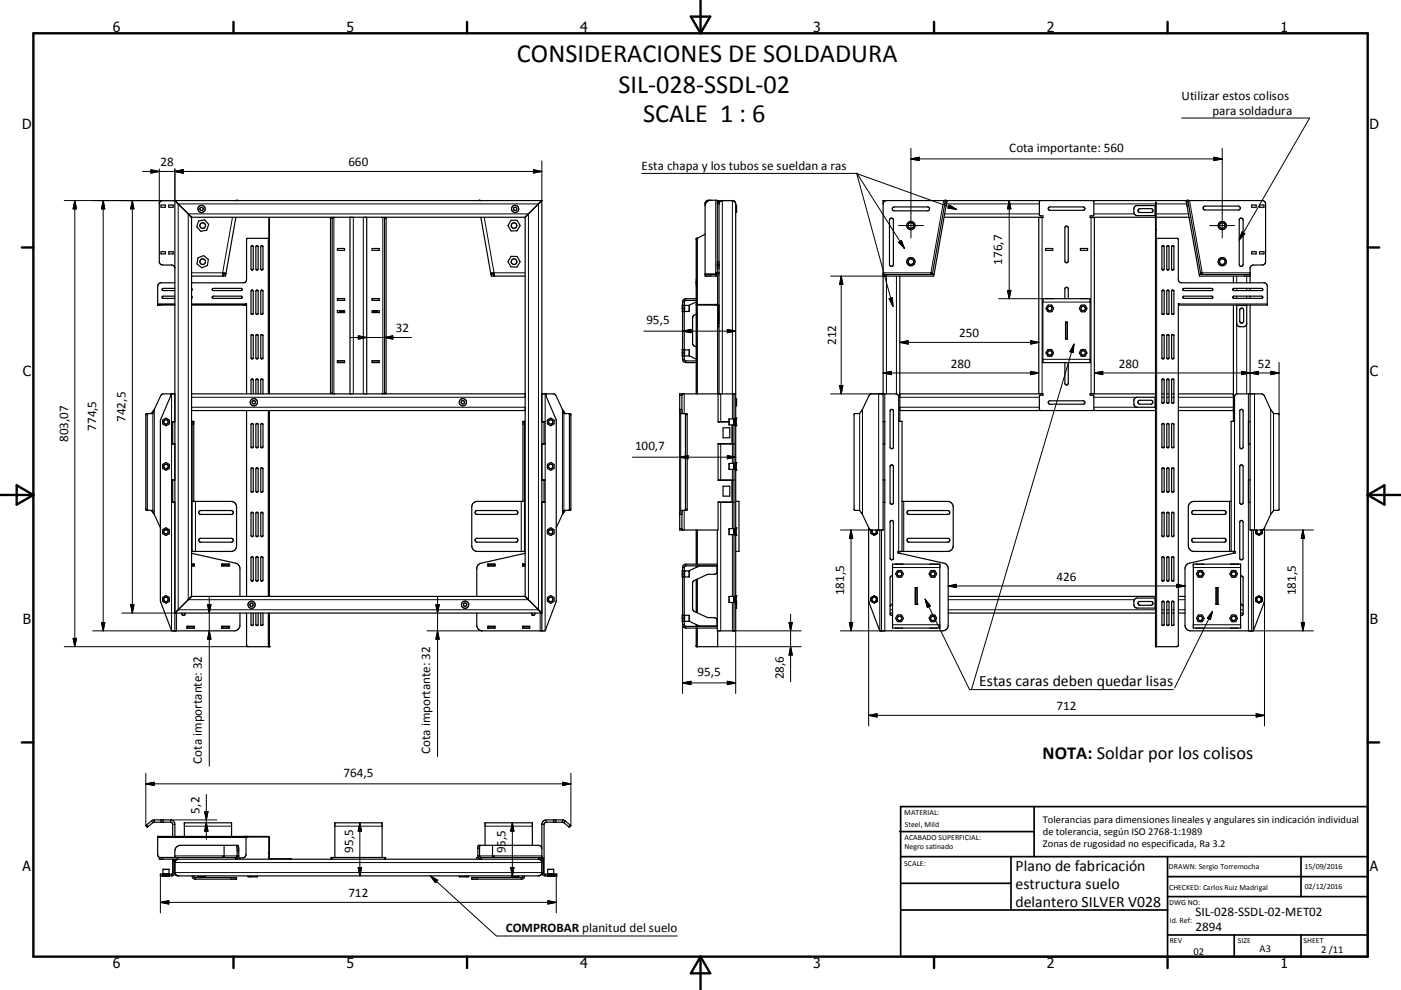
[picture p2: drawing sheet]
<svg xmlns="http://www.w3.org/2000/svg" width="420mm" height="297mm" viewBox="0 0 420 297" stroke-linecap="round" stroke-linejoin="round" font-family="sans-serif">
<g fill="none" stroke="#000" stroke-width=".36">
<path d="M48.3 61.5h1.3v.7h-1.3zM48.3 75.5h1.3v.7h-1.3zM50.6 61.5h1.3v.7h-1.3zM50.6 75.5h1.3v.7h-1.3zM57.4 65.2l-5-5v129.1M57.4 65.2v113.7M57.4 65.2h100M59.3 77.4l1.7-.7 1.5 1.1-.3 1.9-1.7 .6-1.4-1.1zM59.5 66.3l1.8-.4 1.3 1.4-.6 1.7-1.8 .4-1.2-1.4zM70.7 65.2l-3 16.8M70.8 60.2h-.1M71.1 60.1l-.2 .1"/>
<path d="M71.1 60.1l.5 .1M71.1 60.1h.1M75.4 73.8l.3-.1 .2 .3v6.7a.33 .33 0 0 1-.3 .3 .33 .33 0 0 1-.3-.3zM76.8 73.8l.4-.1 .2 .3v6.7a.34 .34 0 0 1-.3 .3 .34 .34 0 0 1-.4-.3zM78.3 73.8l.3-.1 .2 .3v6.7a.33 .33 0 0 1-.3 .3 .33 .33 0 0 1-.3-.3zM80.6 65.2v53M80.6 71.5h-6.3l-.4 .2v12.2l-.2 .6-.3 .3h-16M80.8 65.2v53M99.6 65.3v52.8M100.4 65.2l-1.3 .1v52.8l1.3 .1M101.2 74.6h2.1v.5h-2.1zM104.9 65.2v53"/>
<path d="M109.9 65.2v53M111.6 74.6h2.1v.5h-2.1zM114.5 65.2l1.3 .1v52.8l-1.3 .1M115.3 65.3v52.8M143.8 60.1l-.5 .1M143.8 60.1h.1M143.9 60.1v.1M144.1 60.2h.1M144.2 65.2l2.9 16.8M153.2 66.1h1.8l.9 1.6-.9 1.5-1.8 .1-.9-1.6zM153.2 76.9h1.9l.8 1.6-.9 1.6h-1.8l-.9-1.6zM157.4 65.2v113.7"/>
<path d="M162.4 60.2l-5 5M162.4 60.2h-113.9l-.5 .4-.2 .6v17.5l.7 .8 3.4 .1 .5 .9M162.4 60.2v129.1M162.4 60.2h.1M208.9 71.5v19.8h6.3l.4 .4M211.4 70.3l-2.7 1.2v46.7M212.5 60.2a1 1 0 0 0-1.1 1M213.1 60.1a1.69 1.69 0 0 0-1.7 1.6M214.9 60.2l-2.7-.1-.8 .8v21.9h3.4l.5-.3 .3-.7M214.9 60.2h.7v58M215 60.2h.1M215.1 79.5h.5"/>
<path d="M215.1 60.2v21.6M215.6 61.2a.99 .99 0 0 1 1-1h3a.99 .99 0 0 1 1 1v128.1h-5.5v-30.3M220.6 61.6h.2v2.2h-.2M264.8 60.2v98.8h-3.5l-.5-.2-2.2-4.5-.9-1.2h-1.4l-.2-.3v-28.5l.2-.2h1.4l.9-1.3 2-4.3 .3-.2 7.9-.1 .4 .2 .2 .6v7.4h1v39M264.8 60.2l.2 .3M265.8 60.2l-.8 .4-.2 .6M266.8 65.7a.58 .58 0 0 1 .7-.2 .58 .58 0 0 1 .3 .5v13.3a.58 .58 0 0 1-.5 .6 .58 .58 0 0 1-.6-.6zM267.6 62.3l.5-.2h10a.58 .58 0 0 1 .6 .6 .58 .58 0 0 1-.6 .6h-10l-.5-.3zM283.1 65.2h29.6M283.4 60.1l-18.6 .1M283.4 60.1h.1M283.4 60.1l-3.9 22.1 .5 .1 3.9-22.1"/>
<path d="M283.4 60.1l.5 .1M283.9 60.2h71.7M311.9 60.2l-.3 .3v3.9l.2 .3h.9v.6h-1.3v52.8h1.3v.5h-.9l-.2 .3v3.9l.3 .4M313.5 74.6h2.1v.5h-2.1zM314.5 62.2l10.3-.1a.51 .51 0 0 1 .5 .5 .51 .51 0 0 1-.5 .5h-10l-.5-.3zM319.5 67.9h.5l.3 .4v10a.51 .51 0 0 1-.5 .5 .51 .51 0 0 1-.5-.5v-10zM323.9 74.6h2.2v.5h-2.2zM326.9 65.2h19.5M327.6 60.2l.3 .3v3.9l-.2 .3h-.8v.6h1.2v52.8h-1.2v.5h.8l.2 .3v3.9l-.3 .4M341.3 62.8l.5-.2h3.3a.58 .58 0 0 1 .6 .6 .58 .58 0 0 1-.6 .6l-3.5-.1-.4-.3zM346.4 71.5h6.5l.3 .2 .1 12.2 .5 .9h25.2l.7 .4 .2 .7v5.6h-26.4v-.4h-.2v102.4l-.2 .4-.3 .1h-6.4v-133.3h.2v10.8M346.4 61.7h-5.7l-.5 .4-.3 .6 .1 1.4 .7 .5 5.7 .1"/>
<path d="M346.6 65.2h9.9M348.4 73.8l.4-.1 .2 .3v6.7a.34 .34 0 0 1-.3 .3 .34 .34 0 0 1-.4-.3zM349.9 73.8l.4-.1 .2 .3v6.7a.33 .33 0 0 1-.4 .3 .33 .33 0 0 1-.3-.3zM351.4 73.8l.3-.1 .2 .3v6.7a.34 .34 0 0 1-.3 .3 .34 .34 0 0 1-.3-.3zM355.6 60.2h.1M356.1 60.1h.1M356.1 60.1l-.5 .1M356.1 60.1l3.9 22.1-.5 .1-3.9-22.1M356.2 60.1l22.2 .1 .8 .4 .2 .6v17.5l-.2 .4-.5 .4h-2.9l-.8 .4-.2 .6v4.3M360.8 62.1l.5-.3h10a.58 .58 0 0 1 .6 .6 .58 .58 0 0 1-.6 .6h-10l-.6-.4zM371.8 65.5h.5l.4 .5v13.3a.58 .58 0 0 1-.6 .6 .58 .58 0 0 1-.6-.6v-13.3zM375.3 61.5h1.3v.7h-1.3z"/>
<path d="M375.3 75.5h1.3v.7h-1.3zM377.6 61.5h1.4v.7h-1.4zM377.6 75.5h1.4v.7h-1.4zM47.3 91.3h5.1M52.4 84.8l-4.4 .1-.5 .3-.2 .7v5.6h5.1M52.4 86.5h-3.5a.33 .33 0 0 0-.3 .3 .33 .33 0 0 0 .3 .4h3.5M52.4 88.9h-3.5a.33 .33 0 0 0-.3 .3 .33 .33 0 0 0 .3 .3h3.5M57.4 86.6l.2 .2-.2 .4M57.4 88.9l.2 .2-.2 .4M57.4 91.5h16.4l.1-.4v27.1M57.4 91.3h16.4M63.7 86.6l8.6-.1a.33 .33 0 0 1 .3 .3 .33 .33 0 0 1-.3 .4h-8.4l-.3-.2z"/>
<path d="M63.7 89l8.6-.1a.33 .33 0 0 1 .3 .3 .33 .33 0 0 1-.3 .3h-8.4l-.3-.2zM66.8 82.3h.8v.5h-10.2M67.2 81.9v.3l.5 .1v-.3M67.7 82h.1M67.7 82l-.9-.2v1M75.4 87.1l.3-.1 .2 .4v6.6a.33 .33 0 0 1-.3 .3 .33 .33 0 0 1-.3-.3zM76.8 87.1l.4-.1 .2 .4v6.6a.34 .34 0 0 1-.3 .3 .34 .34 0 0 1-.4-.3zM78.3 87.1l.3-.1 .2 .4v6.6a.33 .33 0 0 1-.3 .3 .33 .33 0 0 1-.3-.3zM101.2 89.6h2.1v.5h-2.1zM101.2 93.2h2.1v.6h-2.1zM101.2 89.6h2.1M101.2 89.6v.5"/>
<path d="M101.8 93.2l.1 .3zM101.9 93.2l.6 .3 .6-.3M101.9 93.5h1.1M103.1 93.2l-.1 .3zM111.6 89.6h2.1v.5h-2.1zM111.6 93.2h2.1v.6h-2.1zM111.6 89.6h2.1M111.6 89.6v.5M111.8 93.2l.1 .3zM111.9 93.2l.6 .3 .6-.3-.1 .3M111.9 93.5h1.1M113.1 93.2l-.1 .3"/>
<path d="M147.1 82l1-.2v1M147.6 81.9l.1 .3-.5 .1-.1-.3M148.1 82.3h-.8v.5h10.1M204.6 91.5v.1M204.6 92.4v.1M204.6 93.4v.1M204.6 92.6v.1M204.6 93.5v.1M204.6 92.6h.1M205.1 91.6h1.5v1.9h-1.5M205.1 92.7v.5M205.1 91.8v.5"/>
<path d="M205.2 91.6v1.9M208.7 84.8h.2M208.7 91.2l.4 .3 6.3 .1v6.4h.2M208.7 90.1h-3l-.6 .5 .1 17.4 .5 .3h3M208.7 89.6h-3.3l-.5 .4-.3 .6 .1 17.4 .7 .8h3.3M208.7 94.3l-.7 .3-.4 .7v7.7l.4 .7 .7 .4M208.7 90.6l-2.2 1M208.9 91.5v26.7M211.4 82.2h3.2M215 82l-.4 .3h-3.2M215 82h-.4M215 81.9h-.4v.4h-3.2"/>
<path d="M215.1 81.8l-.1 .2M215.1 81.8l-.1 .1M215.2 82.7v35.5M264.8 82.3h15.1v.5h-15.1M269.8 82.8v43.6M279.6 81.9l-.5-.1v.5M312.7 89.6h14.1v19.2h-14.1zM313.5 89.6h2.1M319.3 89.6v-2.9a.51 .51 0 0 1 .5-.5 .51 .51 0 0 1 .5 .5v2.9M319.5 96.7h.5v5h-.5zM319.5 97.1h.1M319.5 96.7v5"/>
<path d="M323.9 89.6h2.2M324.1 91.6h1.3l.4 .8-.4 1h-1.3l-.5-.7zM348.4 87.1l.4-.1 .2 .4v6.6a.34 .34 0 0 1-.3 .3 .34 .34 0 0 1-.4-.3zM349.9 87.1l.4-.1 .2 .4v6.6a.33 .33 0 0 1-.4 .3 .33 .33 0 0 1-.3-.3zM351.4 87.1l.3-.1 .2 .4v6.6a.34 .34 0 0 1-.3 .3 .34 .34 0 0 1-.3-.3zM354.7 86.6l8.6-.1a.33 .33 0 0 1 .3 .3 .33 .33 0 0 1-.3 .4h-8.3l-.4-.2zM354.7 89l8.6-.1a.33 .33 0 0 1 .3 .3 .33 .33 0 0 1-.3 .3h-8.3l-.4-.2zM359.9 81.9l.5-.1v.5M369.8 82.8v2M369.8 86.6v.6M369.8 88.9v.6M369.8 91.5v34.9"/>
<path d="M369.8 86.5h8.5a.33 .33 0 0 1 .3 .3 .33 .33 0 0 1-.3 .4h-8.5M369.8 88.9h8.5a.33 .33 0 0 1 .3 .3 .33 .33 0 0 1-.3 .3h-8.5M369.8 86.5l-.2 .3 .2 .4M369.8 88.9l-.2 .3 .2 .3M370.8 91.5v5.7l.4 .6 .6 .2 1.4-.1 .5-.7 .1-5.7M371.8 92.7a.58 .58 0 0 1 .7-.2 .58 .58 0 0 1 .4 .5v3.3a.59 .59 0 0 1-.6 .6 .59 .59 0 0 1-.6-.6zM374.8 82.3h-15.2v.5h15.2M374.8 91.5v67.5h3.4M374.8 86.5v.7M374.8 88.9v.6M51.4 118.2l-3.3 8.1v54.1l3.3 8.9h18.9a1.68 1.68 0 0 0 1.6-1.7v-3.7M52.4 118.2h-3.5l-.5 .2-2.1 4.4"/>
<path d="M57.4 118.2h100M75.3 118.2v-4.2a.33 .33 0 0 1 .3-.3 .33 .33 0 0 1 .3 .3v4.2M75.4 100.5l.3-.1 .2 .3v6.6a.33 .33 0 0 1-.3 .4 .33 .33 0 0 1-.3-.4zM76.7 118.2v-4.2a.34 .34 0 0 1 .4-.3 .34 .34 0 0 1 .3 .3v4.2M76.8 100.5l.4-.1 .2 .3v6.6a.34 .34 0 0 1-.3 .4 .34 .34 0 0 1-.4-.4zM78.2 118.2v-4.2a.33 .33 0 0 1 .3-.3 .33 .33 0 0 1 .3 .3v4.2M78.3 100.5l.3-.1 .2 .3v6.6a.33 .33 0 0 1-.3 .4 .33 .33 0 0 1-.3-.4zM101.2 108.2h2.1v.6h-2.1zM101.2 108.3h2.1M101.2 108.3v.5M111.6 108.2h2.1v.6h-2.1zM111.6 108.3h2.1"/>
<path d="M111.6 108.3v.5M162.4 118.2h3.5l.5 .2 2.2 4.4M163.4 118.2l3.4 7.9-.1 54.6-3.3 8.6h-18.8a1.63 1.63 0 0 1-1.7-1.7v-3.7M204.4 118.2v4.6M204.6 105.7v.2M204.6 106.8v.1M204.6 104.9h.1M204.6 105.9v.1M204.6 104.9v.1M204.6 105.9h.1M205.1 105h1.5v1.8h-1.5M205.1 105.2v.5"/>
<path d="M205.1 106.1v.5M205.2 105v1.8M206.6 106.8l2.1 .9M215.2 118.1h.4M215.3 118.2v8.4h3.3M220.1 118.2v71.1M220.6 118.2h-16.8v40.8h11.5v-8.4h4.2v-6.5h-4.2v-11h4.2v-5.6M220.6 119.6h.2v2.1h-.2M269.8 118.2h42.9M319.3 108.8v6.2a.51 .51 0 0 0 .5 .5 .51 .51 0 0 0 .5-.5v-6.2M319.5 101.7h.5M324.1 105h1.3l.4 .7-.4 1.1h-1.3l-.5-.8z"/>
<path d="M326.9 118.2h19.5M346.4 119.2h-5.7l-.5 .4-.3 .6 .1 1.4 .7 .6h5.7M348.3 118.2h.7M348.4 100.5l.4-.1 .2 .3v6.6a.34 .34 0 0 1-.3 .4 .34 .34 0 0 1-.4-.4zM348.4 113.8l.4-.1 .2 .3v6.7a.34 .34 0 0 1-.3 .3 .34 .34 0 0 1-.4-.3zM349.8 118.2h.7M349.9 100.5l.4-.1 .2 .3v6.6a.33 .33 0 0 1-.4 .4 .33 .33 0 0 1-.3-.4zM349.9 113.8h.5l.1 .2v6.7a.33 .33 0 0 1-.4 .3 .33 .33 0 0 1-.3-.3zM351.3 118.2h.6M351.4 113.8h.4l.1 .2v6.7a.34 .34 0 0 1-.3 .3 .34 .34 0 0 1-.3-.3zM351.4 100.5l.3-.1 .2 .3v6.6a.34 .34 0 0 1-.3 .4 .34 .34 0 0 1-.3-.4zM353.3 118.2h16.5"/>
<path d="M44.4 124.1l-.3 .3v28.4l.3 .3M46.3 122.8l-.5 1.3h-1.8l-.3 .3v28.4l.3 .3h1.8l.5 1.2M46.3 122.8l-.9 1.3M48.9 139.3l.7-.5 1.1 .5v1.3l-.8 .4-1-.4zM51.8 126.6h.6M51.8 133.1h.6M51.8 126.5v6.7M52.4 126.5h-1v6.7h1M57.4 126.4h.7v24M57.4 123.2h100M57.6 126.4v39M73.9 123.2v55.7"/>
<path d="M75.4 127.1h.3l.2 .3v6.6a.33 .33 0 0 1-.3 .3 .33 .33 0 0 1-.3-.3zM76.8 127.1h.4l.2 .3v6.6a.34 .34 0 0 1-.3 .3 .34 .34 0 0 1-.4-.3zM78.3 127.1h.3l.2 .3v6.6a.33 .33 0 0 1-.3 .3 .33 .33 0 0 1-.3-.3zM80.6 123.2v55.7M80.8 123.2v55.7M157.3 126.4v39M157.4 126.4h-.6v24M162.4 126.5h1v6.7h-1M162.4 126.6h.7M162.4 133.1h.7M163.1 126.5v6.7M164.2 139.3l.8-.5 1 .5v1.3l-.8 .4-1-.4z"/>
<path d="M164.2 125.9l.8-.4 1 .4v1.4l-.8 .4-1-.4zM168.6 122.8l.5 1.3h1.8l.3 .3v28.4l-.3 .3h-1.8l-.5 1.2M168.6 122.8l.9 1.3M170.5 124.1l.2 .3v28.4l-.2 .3M204.4 122.8h-.6l.3 1.3h1.7l.2 .3v28.4l-.2 .3h-1.7l-.3 1.2h.6M204.4 122.8l.2 1.3M205.3 124.1l.2 .3v28.4l-.2 .3M215.3 133.2h4.8M215.3 126.5h3.3M215.6 126.5v.1M215.6 133.1v.1M216.8 128.3h2v3h-2z"/>
<path d="M220 125.7h-1.4v1.8h1.4M220 139h-1.4v1.8h1.4M220 125.7v1.8M220 139v1.8M220 139.1l.1 .2M220 127.5h.1M220.1 139.6v.6M220.1 139l-.1 .1M220.1 127.2l-.1 .3M220.1 126.3v.6M220.1 125.7v.3M220.1 125.6l-.1 .1"/>
<path d="M220.6 138.9v2.1M220.6 125.6v2M220.6 127.1v.2M220.6 127.1h.1M220.6 139.4v.1M220.6 139.4h.1M220.6 126.1h.1M220.6 139.3v.1M220.6 125.9v.2M220.6 127v.1M264.8 126.5h.5v6.7h-.5M267 139.7l.4-.2 .4 .5v10.8a.49 .49 0 0 1-.5 .5 .49 .49 0 0 1-.4-.5z"/>
<path d="M267 123l.6-.1 .2 .4v10.8a.49 .49 0 0 1-.5 .5 .49 .49 0 0 1-.4-.5zM269.8 123.2h76.6M314.5 120.4l10.3-.2a.51 .51 0 0 1 .5 .6 .51 .51 0 0 1-.5 .5h-10l-.5-.3zM341.3 120.3l.3-.2h3.5a.58 .58 0 0 1 .6 .6 .58 .58 0 0 1-.6 .6l-3.6-.1-.3-.4zM348.4 127.1h.4l.2 .3v6.6a.34 .34 0 0 1-.3 .3 .34 .34 0 0 1-.4-.3zM349.9 127.1h.5l.1 .3v6.6a.33 .33 0 0 1-.4 .3 .33 .33 0 0 1-.3-.3zM351.4 127.1h.4l.1 .3v6.6a.34 .34 0 0 1-.3 .3 .34 .34 0 0 1-.3-.3zM353.3 123.2h16.5M371.8 139.7l.6-.2 .3 .5v10.8a.51 .51 0 0 1-.5 .5 .51 .51 0 0 1-.5-.5zM371.8 123l.6-.1 .3 .4v10.8a.51 .51 0 0 1-.5 .5 .51 .51 0 0 1-.5-.5zM374.8 126.5h-.5v6.7h.5M45.4 153.1l.9 1.2"/>
<path d="M46.3 154.3l1.8 4M49.3 159l.4-.1 .5 .1M49.3 159a.67 .67 0 0 0 0 1 .67 .67 0 0 0 .9 0 .67 .67 0 0 0 0-1M49.3 159h.9M51.8 150.6h.6M51.8 144.1h.6M51.8 144v6.7M52.4 144h-1v6.7h1M57.6 150.4h11.7a1.64 1.64 0 0 1 1.6 1.7v11.7a1.68 1.68 0 0 1-1.6 1.6h-11.9M59.8 153.3l9.5-.1a.58 .58 0 0 1 .6 .6 .58 .58 0 0 1-.6 .5h-9.1a.57 .57 0 0 1-.6-.4 .57 .57 0 0 1 .2-.6zM75.4 140.4h.3l.2 .3v6.7a.33 .33 0 0 1-.3 .3 .33 .33 0 0 1-.3-.3zM75.4 153.8l.3-.1 .2 .3v6.7a.33 .33 0 0 1-.3 .3 .33 .33 0 0 1-.3-.3z"/>
<path d="M76.8 140.4h.4l.2 .3v6.7a.34 .34 0 0 1-.3 .3 .34 .34 0 0 1-.4-.3zM76.8 153.8l.4-.1 .2 .3v6.7a.34 .34 0 0 1-.3 .3 .34 .34 0 0 1-.4-.3zM78.3 140.4h.3l.2 .3v6.7a.33 .33 0 0 1-.3 .3 .33 .33 0 0 1-.3-.3zM78.3 153.8l.3-.1 .2 .3v6.7a.33 .33 0 0 1-.3 .3 .33 .33 0 0 1-.3-.3zM142.7 153.3l12-.1a.58 .58 0 0 1 .6 .6 .58 .58 0 0 1-.6 .5h-11.7a.57 .57 0 0 1-.5-.4 .57 .57 0 0 1 .2-.6zM157.3 150.4h-14.2a1.63 1.63 0 0 0-1.7 1.7v11.7a1.68 1.68 0 0 0 1.7 1.6h14.3M162.4 144h1v6.7h-1M162.4 150.6h.7M162.4 144.1h.7M163.1 144v6.7M164.2 158.9l.8-.5 1 .5v1.3l-.8 .4-1-.4zM164.7 159a.67 .67 0 0 0-.1 1 .67 .67 0 0 0 1 0 .67 .67 0 0 0 0-1"/>
<path d="M164.7 159l.3-.1 .6 .1M164.7 159h.8M168.6 154.3l-1.8 4M169.5 153.1l-.9 1.2M204.4 154.3v4.7M204.6 153.1l-.2 1.2M208.7 159v10.2M208.9 159v10.2M215.3 150.7h4.8M215.3 144h4.8M215.6 144v.1M215.6 150.6v.1"/>
<path d="M216.8 145.9h2v2.9h-2zM220 158.6h-1.4v1.8h1.4M220 158.6v1.8M220 140.8l.1 .1M220.1 140.6v.2M220.1 159.2v.6M220.1 158.6v.3M220.1 158.6h-.1M220.6 150.4h1v15h-1M220.6 158.5v2.1M220.6 140.4h.1M220.6 140.5v.1"/>
<path d="M220.6 159v.1M220.6 159h.1M220.6 158.9v.1M220.6 160h.1M261.2 159v1M261.3 159a.9 .9 0 0 0 .2 1.2 .9 .9 0 0 0 1.1 0M261.6 159a.67 .67 0 0 0 0 1 .67 .67 0 0 0 1 0 .67 .67 0 0 0-.1-1M262.9 159l.1 .4M263 159.7l-.4 .5M263 159v1M264.3 159v30.3M264.8 144h.5v6.7h-.5"/>
<path d="M267 156.3l.6-.1 .2 .4v10.9a.49 .49 0 0 1-.5 .5 .49 .49 0 0 1-.4-.5zM270.4 150.4h13.7a1.67 1.67 0 0 1 1.7 1.7v11.7a1.73 1.73 0 0 1-1.7 1.6h-14.9v.5l13.8 3.1a1.69 1.69 0 0 1 1.3 1.6v17a1.72 1.72 0 0 1-1.7 1.7h-18.8l-3.3-8.9-.1-22.1M272.2 153.3l12-.1a.58 .58 0 0 1 .6 .6 .58 .58 0 0 1-.6 .5h-11.7a.58 .58 0 0 1-.5-.4 .58 .58 0 0 1 .2-.6zM348.4 140.4h.4l.2 .3v6.7a.34 .34 0 0 1-.3 .3 .34 .34 0 0 1-.4-.3zM348.4 153.8l.4-.1 .2 .3v6.7a.34 .34 0 0 1-.3 .3 .34 .34 0 0 1-.4-.3zM349.9 140.4h.4l.2 .3v6.7a.33 .33 0 0 1-.4 .3 .33 .33 0 0 1-.3-.3zM349.9 153.8l.4-.1 .2 .3v6.7a.33 .33 0 0 1-.4 .3 .33 .33 0 0 1-.3-.3zM351.4 140.4h.3l.2 .3v6.7a.34 .34 0 0 1-.3 .3 .34 .34 0 0 1-.3-.3zM351.4 153.8l.3-.1 .2 .3v6.7a.34 .34 0 0 1-.3 .3 .34 .34 0 0 1-.3-.3zM357.5 153.3l9.5-.1a.58 .58 0 0 1 .6 .6 .58 .58 0 0 1-.6 .5h-9.1a.58 .58 0 0 1-.6-.4 .58 .58 0 0 1 .2-.6zM369.1 150.4h-11.2a1.68 1.68 0 0 0-1.6 1.7v11.7a1.73 1.73 0 0 0 1.6 1.6h12.5v.5l-13.8 3.1a1.63 1.63 0 0 0-1.3 1.6v17a1.67 1.67 0 0 0 1.6 1.7h18.9l3.3-8.9v-22.1M371.8 156.3l.6-.1 .3 .4v10.9a.51 .51 0 0 1-.5 .5 .51 .51 0 0 1-.5-.5z"/>
<path d="M374.8 144h-.5v6.7h.5M375.3 159v30.3M376.5 159v1l1 .6M376.5 159.7l.4 .5M376.5 159v1.1l.4 .1M376.7 159l-.2 .4M377 159a.67 .67 0 0 0 0 1 .67 .67 0 0 0 .9 0 .67 .67 0 0 0 0-1M378.2 159l.1 .4M378.2 159l.8-.5 2-4.2 .8-1.2h1.4l.3-.2v-28.6l-.3-.2h-1.4l-.8-1.3-2-4.2-.4-.3-7.9-.1-.4 .2-.2 .6v7.4h-1v39M378.3 159v1.1M378.3 159.7l-.3 .5M48.9 179.2l.7-.5 1.1 .5v1.3l-.8 .4-1-.4z"/>
<path d="M57.4 166l13.2 3a1.71 1.71 0 0 1 1.3 1.6v8.3M57.4 169.2h.8v.6h-.8M57.4 178.9l-5 5h110M57.4 178.9h100M59.8 161.6l9.5-.1a.58 .58 0 0 1 .6 .6 .58 .58 0 0 1-.6 .6h-9.1a.56 .56 0 0 1-.6-.4 .56 .56 0 0 1 .2-.7zM66.5 169.2h2.1v.6h-2.1zM75.4 167.1l.3-.1 .2 .3v6.7a.33 .33 0 0 1-.3 .4 .33 .33 0 0 1-.3-.4zM76.8 167.1l.4-.1 .2 .3v6.7a.34 .34 0 0 1-.3 .4 .34 .34 0 0 1-.4-.4zM78.3 167.1l.3-.1 .2 .3v6.7a.33 .33 0 0 1-.3 .4 .33 .33 0 0 1-.3-.4zM142.7 161.6l12-.1a.58 .58 0 0 1 .6 .6 .58 .58 0 0 1-.6 .6h-11.7a.57 .57 0 0 1-.5-.4 .57 .57 0 0 1 .2-.7zM146.3 169.2h2.1v.6h-2.1zM148.3 169.2v.6"/>
<path d="M157.4 169.2h-.7v.6h.7M157.4 166l-13.2 3a1.63 1.63 0 0 0-1.3 1.6v8.3M157.4 178.9l5 5M164.2 179.2l.8-.5 1 .5v1.3l-.8 .4-1-.4zM204.6 171.2h.1M204.6 172v.1M204.6 173.1v.1M204.6 171.2v.1M204.6 172.1v.1M204.6 172.2v.1M205.1 171.3h1.5v1.8h-1.5M205.1 172.4v.5"/>
<path d="M205.1 171.5v.5M205.2 171.3v1.8M206.5 171.3l3.1-1.5h5.4v1.9l-.4 .5-2.6 .2-3.9 1.8-.5 .7v7.8l.2 .5 4.2 2 2.6 .2 .4 .5v1.9h-5.4l-3-1.4M208.7 169.8v.4M208.7 173.9v9.8M208.9 169.8v.4M208.9 173.8v10M215.1 169.2h-9.4l-.7 .3-.4 .8 .1 17.6 1 .5h9.4M215.1 169.8h-9.4l-.6 .5 .1 17.3 .5 .3h9.4M220 178.9h-1.4v1.9h1.4M220 178.9v1.9M220 160.3v.1"/>
<path d="M220 160.4l.1 .1M220 178.9l.1 .3M220 160.4h.1M220.1 160.2l-.1 .1M220.1 179.5v.6M220.6 178.8v2.2M220.6 160.1v.1M220.6 179.3v.1M220.6 179.3h.1M220.6 179.2v.1M261.2 179.3v1.1M261.2 179.3l.9-.5 .9 .5"/>
<path d="M261.2 160v.1M261.2 160l.9 .6M261.2 179.3h.1M261.2 160.1h.1M261.4 179.2l-.2 .6 .2 .7M261.4 179.2a.91 .91 0 0 1 1-.2 .91 .91 0 0 1 .6 .7M261.4 179.2l-.2 .1M261.4 160.2l.7 .4M262.1 178.8h.1M262.1 178.8l-.7 .4M262.1 160.6h.1M262.2 178.9h.1"/>
<path d="M262.5 179l.5 .3M262.7 160.2l-.5 .3M263 180l-.3 .6M263 179.3h.1M263 160.1l-.3 .1M263 179.3v1.1M263 160v.1M263 160l-.9 .6M267.6 169.2h14.2v19.2h-14.2zM267.6 172.9h-.5l-.2 .4v10.8l.2 .5h.5M269 171.3h1.3l.5 .7-.5 1.1h-1.3l-.4-.8zM269.8 165.4v.6"/>
<path d="M272.2 161.6l12-.1a.58 .58 0 0 1 .6 .6 .58 .58 0 0 1-.6 .6h-11.7a.58 .58 0 0 1-.5-.4 .58 .58 0 0 1 .2-.7zM274.4 176.3h.6v5h-.6zM284.3 178.9h62.1M346.4 179.4l-5.7 .1-.5 .3-.3 .6 .1 1.5 .7 .5h5.7M348.4 167.1l.4-.1 .2 .3v6.7a.34 .34 0 0 1-.3 .4 .34 .34 0 0 1-.4-.4zM349.9 167.1l.4-.1 .2 .3v6.7a.33 .33 0 0 1-.4 .4 .33 .33 0 0 1-.3-.4zM351.4 167.1l.3-.1 .2 .3v6.7a.34 .34 0 0 1-.3 .4 .34 .34 0 0 1-.3-.4zM353.3 178.9h2M357.5 161.6l9.5-.1a.58 .58 0 0 1 .6 .6 .58 .58 0 0 1-.6 .6h-9.1a.58 .58 0 0 1-.6-.4 .58 .58 0 0 1 .2-.7zM357.8 169.2h14.1v19.2h-14.1zM364.6 176.3h.5v5h-.5zM365.1 176.3v5"/>
<path d="M369.8 165.4v.6M371.9 172.9h.5l.3 .4v10.8l-.3 .5h-.5M376.8 179.2l-.3 .1v1.1l.3 .1M376.8 179.2l-.3 .6 .3 .7M376.9 160.2l.2 .2M377 179.1l-.2 .1M377 179.1a.9 .9 0 0 1 1.3 .6M377.1 160.4h.7M377.1 160.4l.3 .2M377.4 178.8h.1M377.4 160.6h.1M377.4 178.8l-.4 .3"/>
<path d="M377.5 178.8l.8 .5M377.8 160.4l-.3 .2M378 160.2l-.2 .2M378.3 179.3l.1 1.1M378.3 160.1l-.3 .1M378.3 180l-.3 .6M378.4 160l-.9 .6M378.4 179.3l-.9-.5-1 .5v1.1l1 .5 .9-.5M54.5 183.9l.1 .6 .7 .1M55.3 183.9v.7M55.5 183.9l-.2 .7M56.1 187.9h2.1v.6h-2.1z"/>
<path d="M66.5 187.9h2.1v.6l-2.1-.1zM73.9 183.9v9.6l.5 .5h6.4v-10.1M75.3 183.9v3.5a.33 .33 0 0 0 .3 .3 .33 .33 0 0 0 .3-.3v-3.5M76.7 183.9v3.5a.34 .34 0 0 0 .4 .3 .34 .34 0 0 0 .3-.3v-3.5M78.2 183.9v3.5a.33 .33 0 0 0 .3 .3 .33 .33 0 0 0 .3-.3v-3.5M80.6 183.9v10.1M146.3 187.9h2.1v.6l-2.1-.1zM148.3 187.9v.5M156.7 187.9h2.1v.6l-2.1-.1zM158.8 187.9v.5M159.3 183.9l.3 .7M159.6 183.9v.7"/>
<path d="M160.4 183.9l-.2 .6-.6 .1M162.4 183.9h.1M204.6 184.5v.1M204.6 185.4v.1M204.6 186.4h.1M204.6 185.5v.1M204.6 185.5h.1M204.6 186.4v.1M205.1 184.6h1.5v1.8M205.1 184.8v.5M205.1 186.4h1.5M205.1 185.7v.5"/>
<path d="M205.2 184.6v1.8M208.7 188.4v5.6h6.5v-4.7M208.7 187.4v.5M208.9 187.5v.4M208.9 188.4v5.6M220.1 180.5l-.1 .3M220.6 180.4v.1M220.6 180.9v.1M220.6 180.3h.2v2.2h-.2M220.6 180.3v.1M261.2 180.3v.1M261.2 180.4l.9 .5 .9-.5"/>
<path d="M261.2 180.4l.2 .1M261.4 180.5l.4 .2h.7M261.4 180.5l.2 .1M261.7 180.7l.4 .2M262.1 180.9h.1M262.5 180.7l-.4 .2M262.7 180.6l-.2 .1M263 180.4l-.3 .2M263 180.3v.1M266.9 183.9h.7M267.6 181.1l-.7 .7M268.4 188.4v.1"/>
<path d="M269 184.6h1.3l.5 .8-.5 1h-1.3l-.4-.8zM270.5 188.4v.1M278.8 188.4v.1M281 188.4v.1M284.3 183.9h62.1M341.3 180.7l.5-.2h3.3a.57 .57 0 0 1 .6 .5 .57 .57 0 0 1-.6 .6h-3.5l-.4-.4zM348.3 183.9h.7M348.4 180.5l.4-.1 .2 .3v6.7a.34 .34 0 0 1-.3 .3 .34 .34 0 0 1-.4-.3zM349.8 183.9h.7M349.9 180.5l.4-.1 .2 .3v6.7a.33 .33 0 0 1-.4 .3 .33 .33 0 0 1-.3-.3zM351.3 183.9h.6M351.4 180.5l.3-.1 .2 .3v6.7a.34 .34 0 0 1-.3 .3 .34 .34 0 0 1-.3-.3z"/>
<path d="M353.3 183.9h2M358.6 188.4v.1M359.2 184.6h1.3l.4 .8-.4 1h-1.3l-.4-.8zM360.7 188.4v.1M369 188.4v.1M371.1 188.4v.1M371.9 183.9h.8M371.9 181.1l.8 .7M376.8 180.5l.6 .3 .6-.2M376.8 180.5l.6 .4M377.4 180.9h.1M378 180.6l-.5 .3"/>
<path d="M378.3 180.4l-.3 .2M45.4 246.3l.4 .5M45.8 246.8l5.6-.1 .4 .6v3.6M46.3 246h4.8a1.35 1.35 0 0 1 1.3 1.3v3.6M46.3 246l-.7 .2-1.9 1.5 .4 .5 1.7-1.4M46.3 246v.7M47.3 251.1l33.3 .2M51.8 257.8v3.9h.1M52.1 257.8l-.2 4-.5 .5M52.4 257.3v-2a1.67 1.67 0 0 1 1.7-1.7h17.2l.3 1.1v2.3l-.6 .7-.4 .1v-.5M52.9 257.8l-.5 .5v3.5M53.4 257.8a1.04 1.04 0 0 0-1 1"/>
<path d="M55.3 250.9v-4.1h14.1v4.1M66.8 257.3v-.5h.4l-.3 .5M67.2 253.6v3.2M71.1 256.8h.5M71.9 257.4v.4M73.8 251.1l-.1 5.7-.7 .5-1.6 .1M73.9 250.9v.2M80.6 251.3v6.1l.3 .4M80.6 257.4h.2M80.6 255.9h.2M80.6 251.3h.2M80.8 251.3v6.2l6.5 .1v.2"/>
<path d="M80.8 251.3l-.4-.4h-33.1v5.4l.2 .7 .4 .3M99.3 257.7v-.4h16.3v.5M100.4 257.3v-10.5h14.2v10.5M115.6 257.7v.1M143.3 256.8h.5M143.3 256.8a1 1 0 0 0 1 1v-.5M143.4 257.3h-.5v.5M143.9 253.6l-.1 3.3 .4 .4h18.2M143.9 253.6h.1M145.4 253.6v-6.8h14.2v6.8M147.7 253.6v3.2M148 257.3l-.4-.5h.5v.5"/>
<path d="M161.4 257.8a1.05 1.05 0 0 1 1 1M161.9 257.8l.5 .5v3.5M162.4 254.6l-.3-.8-.7-.2h-18l-.1 3.2M162.4 257.4l.5 .7 .1 3.8 .4 .4M162.4 257.5h.7M168.6 246h-4.8a1.35 1.35 0 0 0-1.4 1.3v10.5h-114.6v-.5h22.9l.4-.4v-2.5l-.3-.8M168.6 246l.9 .3M168.6 246v.7M169.1 246.8l-5.5-.1-.4 .3-.1 14.7h-.2M169.5 246.3l1.7 1.4-.5 .5-1.6-1.4M169.5 246.3l-.4 .5M48.7 262.8h.1"/>
<path d="M48.7 262.8h2.1M48.8 262.3v-1.5h1.9v1.5M48.8 262.2h1.9M48.8 262.8h.1M48.9 262.8h.1M49 262.3h.6M49.6 262.8h.1M49.8 262.8h.1M49.9 262.8h.1M50 262.3h.5M50.7 262.8h.1M50.8 262.8h.1"/>
<path d="M51.4 262.3v.5M51.4 262.3h-3.3v.5h3.3M52.4 261.8l-.2 .6-.8 .4M52.4 261.8a1.04 1.04 0 0 0 1 1h108a1.05 1.05 0 0 0 1-1M57.6 262.8l.4 .8 .6 .2h12.3v-.5h-12.3l-.5-.5M59.3 262.8v.2h2.2v-.2M74.4 262.8v.2h2.8v-.2M75 262.8v.2M137.7 262.8v.2h2.8v-.2M139.9 262.8v.2M153.4 262.8v.2h2.1v-.2M156.8 262.8l-.5 .5h-14.9v.5h14.9l.8-.4 .2-.6"/>
<path d="M162.4 261.8l.2 .6 .8 .4M163.4 262.3v.5M163.4 262.3h3.4v.5h-3.4M164.1 262.8h.1M164.1 262.8h2M164.2 262.3v-1.5h1.8v1.5M164.2 262.8h-.1M164.2 262.2h1.8M164.2 262.8h.1M164.4 262.3h.5M165 262.8h.1M165.1 262.8h.1"/>
<path d="M165.2 262.8h.1M165.3 262.3h.5M166 262.8h.1M166.1 262.8h.1"/>
<circle cx="60.4" cy="62.7" r=".5"/>
<circle cx="60.4" cy="62.7" r="1.08"/>
<circle cx="60.8" cy="78.5" r=".85"/>
<circle cx="60.8" cy="67.7" r=".85"/>
<circle cx="154.1" cy="67.7" r=".84"/>
<circle cx="154.1" cy="78.5" r=".84"/>
<circle cx="154.4" cy="62.7" r=".5"/>
<circle cx="154.4" cy="62.7" r="1.08"/>
<circle cx="273.1" cy="78.5" r=".85"/>
<circle cx="273.1" cy="67.7" r=".84"/>
<circle cx="273.1" cy="78.5" r="1.23"/>
<circle cx="273.1" cy="67.7" r="1.24"/>
<circle cx="366.4" cy="67.7" r=".84"/>
<circle cx="366.4" cy="78.5" r=".83"/>
<circle cx="366.4" cy="78.5" r="1.24"/>
<circle cx="366.4" cy="67.7" r="1.23"/>
<circle cx="314.7" cy="92.5" r=".67"/>
<circle cx="314.7" cy="92.5" r="1.1"/>
<circle cx="324.7" cy="92.5" r=".66"/>
<circle cx="314.7" cy="105.9" r="1.1"/>
<circle cx="314.7" cy="105.9" r=".67"/>
<circle cx="324.7" cy="105.9" r=".67"/>
<circle cx="49.8" cy="126.6" r="1.11"/>
<circle cx="49.8" cy="126.6" r=".66"/>
<circle cx="49.8" cy="139.9" r=".66"/>
<circle cx="76.1" cy="120.7" r=".49"/>
<circle cx="76.1" cy="120.7" r="1.09"/>
<circle cx="138.8" cy="120.7" r=".5"/>
<circle cx="138.8" cy="120.7" r="1.08"/>
<circle cx="165.1" cy="126.6" r=".67"/>
<circle cx="165.1" cy="139.9" r=".67"/>
<circle cx="49.8" cy="159.5" r="1.11"/>
<circle cx="49.8" cy="179.8" r=".66"/>
<circle cx="165.1" cy="179.8" r=".67"/>
<circle cx="262.1" cy="179.8" r=".67"/>
<circle cx="269.7" cy="172.2" r=".66"/>
<circle cx="279.7" cy="172.2" r="1.1"/>
<circle cx="279.7" cy="172.2" r=".67"/>
<circle cx="359.8" cy="172.2" r=".67"/>
<circle cx="359.9" cy="172.2" r="1.11"/>
<circle cx="369.9" cy="172.2" r="1.1"/>
<circle cx="369.9" cy="172.2" r=".67"/>
<circle cx="377.4" cy="179.8" r=".67"/>
<circle cx="75.4" cy="181.4" r="1.08"/>
<circle cx="75.4" cy="181.4" r=".49"/>
<circle cx="139.4" cy="181.4" r=".5"/>
<circle cx="139.4" cy="181.4" r="1.08"/>
<circle cx="269.7" cy="185.5" r=".66"/>
<circle cx="279.7" cy="185.5" r="1.1"/>
<circle cx="279.7" cy="185.5" r=".66"/>
<circle cx="359.8" cy="185.5" r=".67"/>
<circle cx="369.9" cy="185.5" r="1.1"/>
<circle cx="369.9" cy="185.5" r=".67"/>
</g>
<g fill="#000">
<circle cx="208.9" cy="71.5" r=".18"/>
<circle cx="215.1" cy="60.2" r=".18"/>
<circle cx="66.8" cy="82.8" r=".18"/>
<circle cx="147.1" cy="82" r=".18"/>
<circle cx="148.1" cy="82.8" r=".18"/>
<circle cx="204.6" cy="91.6" r=".18"/>
<circle cx="204.6" cy="92.4" r=".18"/>
<circle cx="204.6" cy="92.7" r=".18"/>
<circle cx="204.6" cy="91.5" r=".18"/>
<circle cx="204.6" cy="93.6" r=".18"/>
<circle cx="204.6" cy="93.4" r=".18"/>
<circle cx="204.6" cy="105.7" r=".18"/>
<circle cx="204.6" cy="106.9" r=".18"/>
<circle cx="204.6" cy="105" r=".18"/>
<circle cx="204.6" cy="104.9" r=".18"/>
<circle cx="204.6" cy="106" r=".18"/>
<circle cx="204.6" cy="106.8" r=".18"/>
<circle cx="57.6" cy="126.4" r=".18"/>
<circle cx="220" cy="139" r=".18"/>
<circle cx="220" cy="127.5" r=".18"/>
<circle cx="220" cy="125.7" r=".18"/>
<circle cx="220.6" cy="125.5" r=".18"/>
<circle cx="220.6" cy="127.7" r=".18"/>
<circle cx="220.6" cy="138.8" r=".18"/>
<circle cx="220" cy="158.6" r=".18"/>
<circle cx="220" cy="140.8" r=".18"/>
<circle cx="220.6" cy="158.4" r=".18"/>
<circle cx="220.6" cy="141" r=".18"/>
<circle cx="57.6" cy="165.4" r=".18"/>
<circle cx="66.5" cy="169.8" r=".18"/>
<circle cx="66.5" cy="169.2" r=".18"/>
<circle cx="68.6" cy="169.8" r=".18"/>
<circle cx="68.6" cy="169.2" r=".18"/>
<circle cx="146.3" cy="169.8" r=".18"/>
<circle cx="146.3" cy="169.2" r=".18"/>
<circle cx="156.7" cy="169.8" r=".18"/>
<circle cx="156.7" cy="169.2" r=".18"/>
<circle cx="204.6" cy="173.2" r=".18"/>
<circle cx="204.6" cy="172.3" r=".18"/>
<circle cx="204.6" cy="173.1" r=".18"/>
<circle cx="204.6" cy="171.2" r=".18"/>
<circle cx="204.6" cy="171.3" r=".18"/>
<circle cx="204.6" cy="172" r=".18"/>
<circle cx="205.2" cy="171.3" r=".18"/>
<circle cx="220" cy="160.4" r=".18"/>
<circle cx="220.6" cy="160.6" r=".18"/>
<circle cx="220.6" cy="178.7" r=".18"/>
<circle cx="268.4" cy="169.2" r=".18"/>
<circle cx="269.8" cy="169.2" r=".18"/>
<circle cx="270.5" cy="169.2" r=".18"/>
<circle cx="278.8" cy="169.2" r=".18"/>
<circle cx="281" cy="169.2" r=".18"/>
<circle cx="358.6" cy="169.2" r=".18"/>
<circle cx="360.7" cy="169.2" r=".18"/>
<circle cx="369" cy="169.2" r=".18"/>
<circle cx="369.8" cy="169.2" r=".18"/>
<circle cx="371.1" cy="169.2" r=".18"/>
<circle cx="56.1" cy="188.4" r=".18"/>
<circle cx="56.1" cy="187.9" r=".18"/>
<circle cx="66.5" cy="187.9" r=".18"/>
<circle cx="66.5" cy="188.4" r=".18"/>
<circle cx="68.6" cy="187.9" r=".18"/>
<circle cx="68.6" cy="188.4" r=".18"/>
<circle cx="80.6" cy="194" r=".18"/>
<circle cx="80.8" cy="194" r=".18"/>
<circle cx="146.3" cy="187.9" r=".18"/>
<circle cx="146.3" cy="188.4" r=".18"/>
<circle cx="156.7" cy="188.4" r=".18"/>
<circle cx="156.7" cy="187.9" r=".18"/>
<circle cx="204.6" cy="184.5" r=".18"/>
<circle cx="204.6" cy="186.4" r=".18"/>
<circle cx="204.6" cy="184.6" r=".18"/>
<circle cx="204.6" cy="185.4" r=".18"/>
<circle cx="204.6" cy="185.6" r=".18"/>
<circle cx="204.6" cy="186.5" r=".18"/>
<circle cx="208.9" cy="194" r=".18"/>
<circle cx="220.6" cy="181" r=".18"/>
<circle cx="274.4" cy="181.3" r=".18"/>
<circle cx="274.9" cy="181.3" r=".18"/>
<circle cx="364.6" cy="181.3" r=".18"/>
<circle cx="365.1" cy="181.3" r=".18"/>
<circle cx="52.4" cy="257.3" r=".18"/>
<circle cx="66.8" cy="257.3" r=".18"/>
<circle cx="148.1" cy="257.3" r=".18"/>
<circle cx="162.4" cy="257.3" r=".18"/>
<circle cx="166" cy="262.2" r=".18"/>
<circle cx="166.8" cy="262.8" r=".18"/>
<circle cx="166.8" cy="262.3" r=".18"/>
</g>
<g fill="none" stroke="#000" stroke-width=".3">
<path d="M354.2 35.4h38.4l-21.1 36.6M42.8 51.4h119.6M45.3 50.9l2.5 .5-2.5 .5zM47.8 50.7v10.5M52.4 51.4l2.5-.5v1zM52.4 50.7v9.5h-33.1M159.9 50.9l2.5 .5-2.5 .5zM162.4 48.3v11.9M192.4 52h64.5l14.3 22.6M256.8 51.9l10.9 40M257 52.1l29.8 10.7M273.1 44.5v26.9"/>
<path d="M273.1 47.7h93.3M273.1 47.7l2.5-.5v1zM363.9 47.2l2.5 .5-2.5 .5zM366.4 44.5v26.9M22.4 60.2l.5 2.5h-1zM22.4 60.2v133.8M30.9 60.2l.5 2.5h-1zM30.9 60.2v129.1M39.7 60.2v123.7M39.7 60.2l.5 2.5h-1zM53.4 61.2h108v121.7h-108zM56.4 64.2h102v115.7h-102z"/>
<path d="M69.7 65.2l-2.9 16.6h-9.4M80.4 71.5v46.7M99.1 65.4h.5M100.1 65.3v52.8M105.9 65.2v53M108.9 65.2v53M114.8 65.3v52.8M115.3 65.4h.5M145.2 65.2l2.9 16.6h9.3M208.7 71.9h.2M209.1 71.5v46.7M212.4 60.1v.1"/>
<path d="M214.6 60.1v21.8M215.1 61.2h.5M215.1 78.5h.5M216.6 60.2v58M219.6 60.2v65.5M269.4 67.7h7.4M269.4 72.7l.9-.5 .9 2.4zM282.9 60.2l-3.8 21.6h-14.3M283.2 64.2h28.4M283.3 61.1l28.3 .1M284.6 61.5l2.2 1.3-2.6-.4zM302.6 60.2l.5 2.5h-1z"/>
<path d="M302.6 60.2v29.4M312.4 65.3v52.8M327.1 65.3v52.8M327.9 64.2h12.2M327.9 61.2h18.5M346.3 61.7v3M346.4 69.1h.2M346.4 68.8h.2M346.4 61h.2M346.6 64.2h9.7M346.6 61.2h9.2M346.8 71.5v122.5"/>
<path d="M356.4 61.7l-.5 .1M356.6 60.2l3.8 21.6h14.4M362.7 67.7h7.5M372.3 69.6l.9 .5-1.7 1.9zM47.3 91.2h5.1M48.3 91.3v.2M57.4 91.2h16.4M72.8 91.3v.2M193 99.3h27.6M204.6 90.6h.5M204.6 99.3l2.6-.5v1zM205.7 89.6v.5"/>
<path d="M208.7 91.2h.2M208.7 83.9h.2M208.7 85.9h.2M213.1 82.3v.5M214.1 91.3v.2M214.6 82.3v.5M215.1 81.8h.5M215.1 80.5h.5M215.4 97h.2M218.1 98.8l2.5 .5-2.5 .5zM249 82.8h16.8M252.2 82.8v35.4"/>
<path d="M252.2 82.8l.5 2.5h-1zM265.8 82.3v35.9M266.6 89.6l.9-.2 .2 2.5zM268.8 82.8v35.4M299.4 89.6h13.3M302.1 87.1h1l-.5 2.5zM312.7 90.6h14.1M353.5 91.2h26.4M370.8 91.7h3M370.8 82.8v2M370.8 86.5v.7M370.8 88.9v.6"/>
<path d="M370.8 97v21.2M373.1 82.3v.5M373.8 82.8v2M373.8 86.5v.7M373.8 88.9v.6M373.8 97v21.2M51.1 118.2v.8M51.4 118.2v8.3M57.4 119.2h100M99.1 117.9h.5M104.9 101.3h18.5M107.4 100.7l2.5 .6-2.5 .4z"/>
<path d="M115.3 117.9h.5M115.3 101.3l2.5-.6v1zM163.4 118.2v8.3M163.8 118.2v.8M203.8 118.6h.6M204.6 107.8h.5M205.1 118.2v5.9M205.7 108.3v.5M216.1 118.2v8.3M249 118.2h16.3v8.3M251.7 115.7h1l-.5 2.5zM263.4 118.2v40.8"/>
<path d="M264.8 111.9h46.6M264.8 111.9l2.5-.5v1zM269.8 119.2h41.8M269.8 102.7h41.6M269.8 102.7l2.5-.5v1zM308.9 102.2l2.5 .5-2.5 .5zM308.9 111.4l2.5 .5-2.5 .5zM312.7 107.8h14.1M322 103.3l-30.7 103.5M322 103.3l-.3 2.5-.9-.3zM327.9 119.2h13.1M328.1 111.9h55.4"/>
<path d="M328.1 111.9l2.5-.5v1zM346.3 119.2v3M348.3 119.2h.7M349.8 119.2h.7M351.3 119.2h.6M353.3 119.2h16.5M372.3 111.4l2.5 .5-2.5 .5zM374.3 118.2v8.3M374.8 111.9l2.5-.5v1zM376.1 118.2v40.8M381 111.4l2.5 .5-2.5 .5zM383.5 108.7v15.7"/>
<path d="M43.7 124.4h.4M45.8 124.1v29M46.3 122.8v31.5M51.4 133.2v10.8M57.4 122.2h100M57.6 127.3h.5M80.4 123.2v55.7M156.8 127.3h.5M163.4 133.2v10.8M168.6 122.8v31.5M169.1 124.1v29M170.7 124.4h.5"/>
<path d="M189.6 137.2h31M203.8 137.2l2.5-.5v.9zM204.1 124.1v29M205.5 124.4h.5M216.1 133.2v10.8M216.6 126.5v.1M216.6 133.1v.1M218.1 136.7l2.5 .5-2.5 .4zM219.6 127.5v11.5M220.1 126.3h.5M220.1 125.7h.5M257.7 124.1v29"/>
<path d="M258.6 122.8v31.5M265.3 133.2v10.8M269.4 126.4v39M269.8 122.2h41.8M327.9 122.2h13.1M353.3 122.2h16.5M370.1 126.4v39M374.3 133.2v10.8M381 122.8v31.5M381.8 124.1v29M43.7 152.8h.4M51.4 150.7v38.6"/>
<path d="M58.6 150.4v15M156.3 150.4v15M163.4 150.7v38.6M170.7 152.8h.5M203.8 158.5h.6M205.1 153.1v5.9M205.5 152.8h.5M209.1 159v10.2M216.1 150.7v38.6M216.6 144v.1M216.6 150.6v.1M219.6 140.8v17.8"/>
<path d="M252 159h9.3M255.1 159v30.3M255.1 159l.6 2.5h-1zM263.8 159v30.3M265.3 150.7v38.6h-13.3M270.9 150.4v15M368.6 150.4v15M374.3 150.7v38.6h19.5M375.8 159v30.3M378.2 159h15.6M390.6 159l.5 2.5h-1zM390.6 159v30.3"/>
<path d="M62.7 178.9v51M131.2 178.9v48.1M204.6 170.3h.5M205.7 169.2v.6M209.1 169.8v.3M209.1 173.7v10.2M219.6 160.4v18.5M267.6 170.3h14.2M268.8 169.2h.1M277.4 179.8l13.3 27.1h61M277.4 179.8l1.5 2-.9 .4zM284.3 179.9h55.8"/>
<path d="M284.3 175.8h71M284.3 175.8l2.5-.5v1zM346.3 179.4v3M352.8 175.3l2.5 .5-2.5 .5zM353.3 179.9h2M357.8 170.3h14.1M370.8 169.2h.1M19.3 194h55.1M21.9 191.5h1l-.5 2.5zM30.4 186.7h1l-.5 2.6zM36.5 183.9h15.9M39.2 181.4h1l-.5 2.5z"/>
<path d="M52.9 183.9v5.4h-25.1M62.2 181.4h1.1l-.6 2.5zM62.7 189.3l.6 2.5h-1.1zM80.4 183.9v10.1M128 189.3h16.6M130.7 181.4h1l-.5 2.5zM131.2 189.3l.5 2.5h-1zM161.9 183.9v5.4M205.1 187.4h-.5v20.7M205.7 187.9v.5M208.7 193.5h.2M209.1 187.5v.4"/>
<path d="M209.1 188.4v5.6M215.1 194h25.1M219.6 180.8v8.5h20.6M220.1 180.1h.5M220.1 180.7h.5M220.6 189.3v18.8M236.5 186.7h1l-.5 2.6zM237 184.3v20.3M237 194l.5 2.5h-1zM254.7 186.7h1l-.6 2.6zM260.4 180.1v37.7M266.9 182.9h.7"/>
<path d="M267.6 187.4h14.2M284.3 182.9h62.1M348.3 182.9h.7M349.8 182.9h.7M351.3 182.9h.6M353.3 182.9h2M357.8 187.4h14.1M363.5 183.4l-11.3 23M363.5 183.4l-.6 2.5-.9-.5zM371.9 182.9h.8M379.1 180.1v37.7M390.1 186.7h1l-.5 2.6z"/>
<path d="M204.6 204.9h16M204.6 204.9l2.6-.5v1zM218.1 204.4l2.5 .5-2.5 .5zM260.4 214.6h118.7M260.4 214.6l2.5-.5v1zM376.6 214.1l2.5 .5-2.5 .5zM43.7 235.2l2.5-.5v1zM43.7 235.2h127.5M43.7 232v15.7M61.9 238.3v13.6M168.6 234.7l2.6 .5-2.6 .5zM171.2 232v15.7"/>
<path d="M44 247.5l.4 .5M47.3 251.3h26.5M48.2 246v.7M48.3 250.9v.2M48.8 257.3v.5M48.9 246v.7M51.8 247.3h.6M51.9 258.3h.5M52.4 256.8h14.4M52.4 258.8h110M55.3 247.9h14.1M61.3 243.5h1.1l-.5 2.5z"/>
<path d="M61.9 246.8l.5 2.6h-1.1zM65 246h-13.9v.7M67.2 256.8h3.9M70.6 257.8h.1M71.1 255.3h.5M72.9 250.9v.2M74.3 250.9v.2M80.6 257h.2M80.6 256.3h.2M80.6 255.8h.2M86.3 257.6v.2M99.6 257.3v.5"/>
<path d="M100.4 247.9h14.2M107.9 246.8l.5 2.6h-1zM107.9 246.8v16M115.3 257.3v.5M143.3 254.6h.5M143.8 256.8h3.8M144.2 257.8h.1M145.4 247.9h14.2M148.1 256.8h14.3M153.6 246.8v16M153.6 246.8l.5 2.6h-1zM161.4 257.3v.5"/>
<path d="M162.4 258.3h.5M162.4 247.3h.7M163.8 246v.7M165.9 246v.7M166.7 246v.7M170.9 247.5l-.4 .5M48.1 270.7h118.7M48.1 270.7l2.5-.5v1zM48.1 262.8v11.1M48.2 262.3v.5M51.9 261.8h111M58.6 263.3v.5"/>
<path d="M69.3 263.3v.5M107.4 260.3h1l-.5 2.5zM129 262.8l19.8 18h54.3M129 262.8l2.2 1.3-.6 .7zM143.1 263.3v.5M153.1 260.3h1l-.5 2.5zM156.3 263.3v.5M164.3 270.2l2.5 .5-2.5 .5zM166.6 262.3v.5M166.8 262.8v11.1"/>
</g>
<g fill="none" stroke="#000" stroke-width=".71">
<path d="M10 10h400v277h-400zM70 6.6v3.4M140 6.6v3.4M207.1 5h5.8l-2.9 5zM210 0v10M280 6.6v3.4M350 6.6v3.4M6.6 74.2h3.4M410 74.2h3.5M0 148.5h10M5 145.6l5 2.9-5 2.9zM410 148.5h10.1"/>
<path d="M410 148.5l5.1-2.9v5.8zM6.6 222.7h3.4M410 222.7h3.5M70 287v3.4M140 287v3.4M210 287v10M210 287l2.9 5h-5.8zM280 287v3.4M350 287v3.4"/>
</g>
<g fill="none" stroke="#000" stroke-width=".51">
<path d="M269.7 249.5h40.3M270 242h140v45h-140zM270 257h140M303.1 257v16M310 242v15M350 257v30M390.1 257v12M270 265h33.1M270 273h80M350 269h60M350 263h60M350 280.5h60"/>
<path d="M370 280.5v6.5M390.1 280.5v6.5"/>
</g>
<g fill="#000" stroke="#000" stroke-width=".3">
<path d="M45.3 50.9l2.5 .5-2.5 .5zM52.4 51.4l2.5-.5v1zM159.9 50.9l2.5 .5-2.5 .5zM273.1 47.7l2.5-.5v1zM363.9 47.2l2.5 .5-2.5 .5zM22.4 60.2l.5 2.5h-1zM30.9 60.2l.5 2.5h-1zM39.7 60.2l.5 2.5h-1zM269.4 72.7l.9-.5 .9 2.4zM284.6 61.5l2.2 1.3-2.6-.4zM302.6 60.2l.5 2.5h-1zM372.3 69.6l.9 .5-1.7 1.9z"/>
<path d="M204.6 99.3l2.6-.5v1zM218.1 98.8l2.5 .5-2.5 .5zM252.2 82.8l.5 2.5h-1zM266.6 89.6l.9-.2 .2 2.5zM302.1 87.1h1l-.5 2.5zM107.4 100.7l2.5 .6-2.5 .4zM115.3 101.3l2.5-.6v1zM251.7 115.7h1l-.5 2.5zM264.8 111.9l2.5-.5v1zM269.8 102.7l2.5-.5v1zM308.9 102.2l2.5 .5-2.5 .5zM308.9 111.4l2.5 .5-2.5 .5z"/>
<path d="M322 103.3l-.3 2.5-.9-.3zM328.1 111.9l2.5-.5v1zM372.3 111.4l2.5 .5-2.5 .5zM374.8 111.9l2.5-.5v1zM381 111.4l2.5 .5-2.5 .5zM203.8 137.2l2.5-.5v.9zM218.1 136.7l2.5 .5-2.5 .4zM255.1 159l.6 2.5h-1zM284.3 175.8l2.5-.5v1zM352.8 175.3l2.5 .5-2.5 .5zM390.6 159l.5 2.5h-1zM21.9 191.5h1l-.5 2.5z"/>
<path d="M30.4 186.7h1l-.5 2.6zM39.2 181.4h1l-.5 2.5zM62.2 181.4h1.1l-.6 2.5zM62.7 189.3l.6 2.5h-1.1zM130.7 181.4h1l-.5 2.5zM131.2 189.3l.5 2.5h-1zM236.5 186.7h1l-.5 2.6zM237 194l.5 2.5h-1zM254.7 186.7h1l-.6 2.6zM277.4 179.8l1.5 2-.9 .4zM363.5 183.4l-.6 2.5-.9-.5zM390.1 186.7h1l-.5 2.6z"/>
<path d="M204.6 204.9l2.6-.5v1zM218.1 204.4l2.5 .5-2.5 .5zM260.4 214.6l2.5-.5v1zM376.6 214.1l2.5 .5-2.5 .5zM43.7 235.2l2.5-.5v1zM168.6 234.7l2.6 .5-2.6 .5zM61.3 243.5h1.1l-.5 2.5zM61.9 246.8l.5 2.6h-1.1zM107.9 246.8l.5 2.6h-1zM153.6 246.8l.5 2.6h-1zM48.1 270.7l2.5-.5v1zM107.4 260.3h1l-.5 2.5z"/>
<path d="M129 262.8l2.2 1.3-.6 .7zM153.1 260.3h1l-.5 2.5zM164.3 270.2l2.5 .5-2.5 .5z"/>
</g>
<g font-size="7.9">
<text x="154.9" y="18.7">CONSIDERACIONES DE SOLDADURA</text>
<text x="185.4" y="27.8">SIL-028-SSDL-02</text>
<text x="192.8" y="36.7">SCALE 1 : 6</text>
</g>
<text font-size="5.5" x="312.6" y="227.7">NOTA: Soldar por los colisos</text>
<g font-size="4.7">
<text x="293.5" y="205.7">Estas caras deben quedar lisas</text>
<text x="304.5" y="261.2">Plano de fabricación</text>
<text x="304.5" y="266.6">estructura suelo</text>
<text x="304.5" y="272">delantero SILVER V028</text>
</g>
<g font-size="4.2">
<text x="33.9" y="9.6">6</text>
<text x="103.9" y="9.6">5</text>
<text x="173.9" y="9.6">4</text>
<text x="243.8" y="9.6">3</text>
<text x="313.9" y="9.6">2</text>
<text x="383.9" y="9.6">1</text>
<text x="6.7" y="38.7">D</text>
<text x="410.5" y="38.7">D</text>
<text x="6.9" y="112.9">C</text>
<text x="410.7" y="112.9">C</text>
<text x="6.9" y="187.1">B</text>
<text x="410.7" y="187.1">B</text>
<text x="6.8" y="261.4">A</text>
<text x="410.7" y="261.4">A</text>
<text x="33.9" y="290.4">6</text>
<text x="103.9" y="290.4">5</text>
<text x="173.9" y="290.4">4</text>
<text x="243.8" y="290.4">3</text>
<text x="313.9" y="290.4">2</text>
<text x="383.9" y="290.4">1</text>
</g>
<g font-size="3.9">
<text x="354.2" y="29.9">Utilizar estos colisos</text>
<text x="363.5" y="34.4">para soldadura</text>
<text x="302.6" y="45.5">Cota importante: 560</text>
<text x="48.1" y="49.9">28</text>
<text x="104.5" y="49.9">660</text>
<text x="192.4" y="51">Esta chapa y los tubos se sueldan a ras</text>
<text x="300.5" y="79.4" transform="rotate(-90 300.5 79.4)">176,7</text>
<text x="118.7" y="99.7">32</text>
<text x="193.8" y="97.3">95,5</text>
<text x="287.6" y="101.2">250</text>
<text x="250.7" y="103.5" transform="rotate(-90 250.7 103.5)">212</text>
<text x="285.1" y="110.3">280</text>
<text x="335.4" y="110.3">280</text>
<text x="377.1" y="110.3">52</text>
<text x="28.9" y="129.2" transform="rotate(-90 28.9 129.2)">774,5</text>
<text x="37.6" y="126.6" transform="rotate(-90 37.6 126.6)">742,5</text>
<text x="20.4" y="132.6" transform="rotate(-90 20.4 132.6)">803,07</text>
<text x="190.4" y="135.1">100,7</text>
<text x="253.1" y="178.6" transform="rotate(-90 253.1 178.6)">181,5</text>
<text x="316.7" y="174.2">426</text>
<text x="388.5" y="178.6" transform="rotate(-90 388.5 178.6)">181,5</text>
<text x="209.1" y="202.8">95,5</text>
<text x="234.9" y="203.8" transform="rotate(-90 234.9 203.8)">28,6</text>
<text x="316.7" y="213.1">712</text>
<text x="128.9" y="226.2" transform="rotate(-90 128.9 226.2)">Cota importante: 32</text>
<text x="60.5" y="229.1" transform="rotate(-90 60.5 229.1)">Cota importante: 32</text>
<text x="103" y="233.1">764,5</text>
<text x="59.8" y="244.1" transform="rotate(-90 59.8 244.1)">5,2</text>
<text x="105.8" y="255.8" transform="rotate(-90 105.8 255.8)">95,5</text>
<text x="151.6" y="256" transform="rotate(-90 151.6 256)">95,5</text>
<text x="104.5" y="269.2">712</text>
<text x="358.4" y="274.9">SIL-028-SSDL-02-MET02</text>
<text x="151.6" y="279.7">COMPROBAR planitud del suelo</text>
<text x="358.4" y="279.4">2894</text>
</g>
<g font-size="3.1">
<text x="312.7" y="246.8">Tolerancias para dimensiones lineales y angulares sin indicación individual</text>
<text x="312.7" y="250.4">de tolerancia, según ISO 2768-1:1989</text>
<text x="312.7" y="254">Zonas de rugosidad no especificada, Ra 3.2</text>
<text x="357.8" y="286.5">02</text>
<text x="377.6" y="285.6">A3</text>
<text x="396.1" y="285.9">2 /11</text>
</g>
<g font-size="2.4">
<text x="271.1" y="244.4">MATERIAL:</text>
<text x="271.2" y="252">ACABADO SUPERFICIAL:</text>
<text x="271.3" y="248">Steel, Mild</text>
<text x="271.2" y="254.7">Negro satinado</text>
<text x="271.1" y="259.7">SCALE:</text>
<text x="350.4" y="260.8">DRAWN: Sergio Torremocha</text>
<text x="391.1" y="260.6">15/09/2016</text>
<text x="350.5" y="266.9">CHECKED: Carlos Ruiz Madrigal</text>
<text x="391.2" y="266.7">02/12/2016</text>
<text x="350.5" y="271.4">DWG NO:</text>
<text x="350.7" y="276.9">Id. Ref:</text>
<text x="350.7" y="282.8">REV</text>
<text x="371.1" y="282.9">SIZE</text>
<text x="390.8" y="283">SHEET</text>
</g>
</svg>
